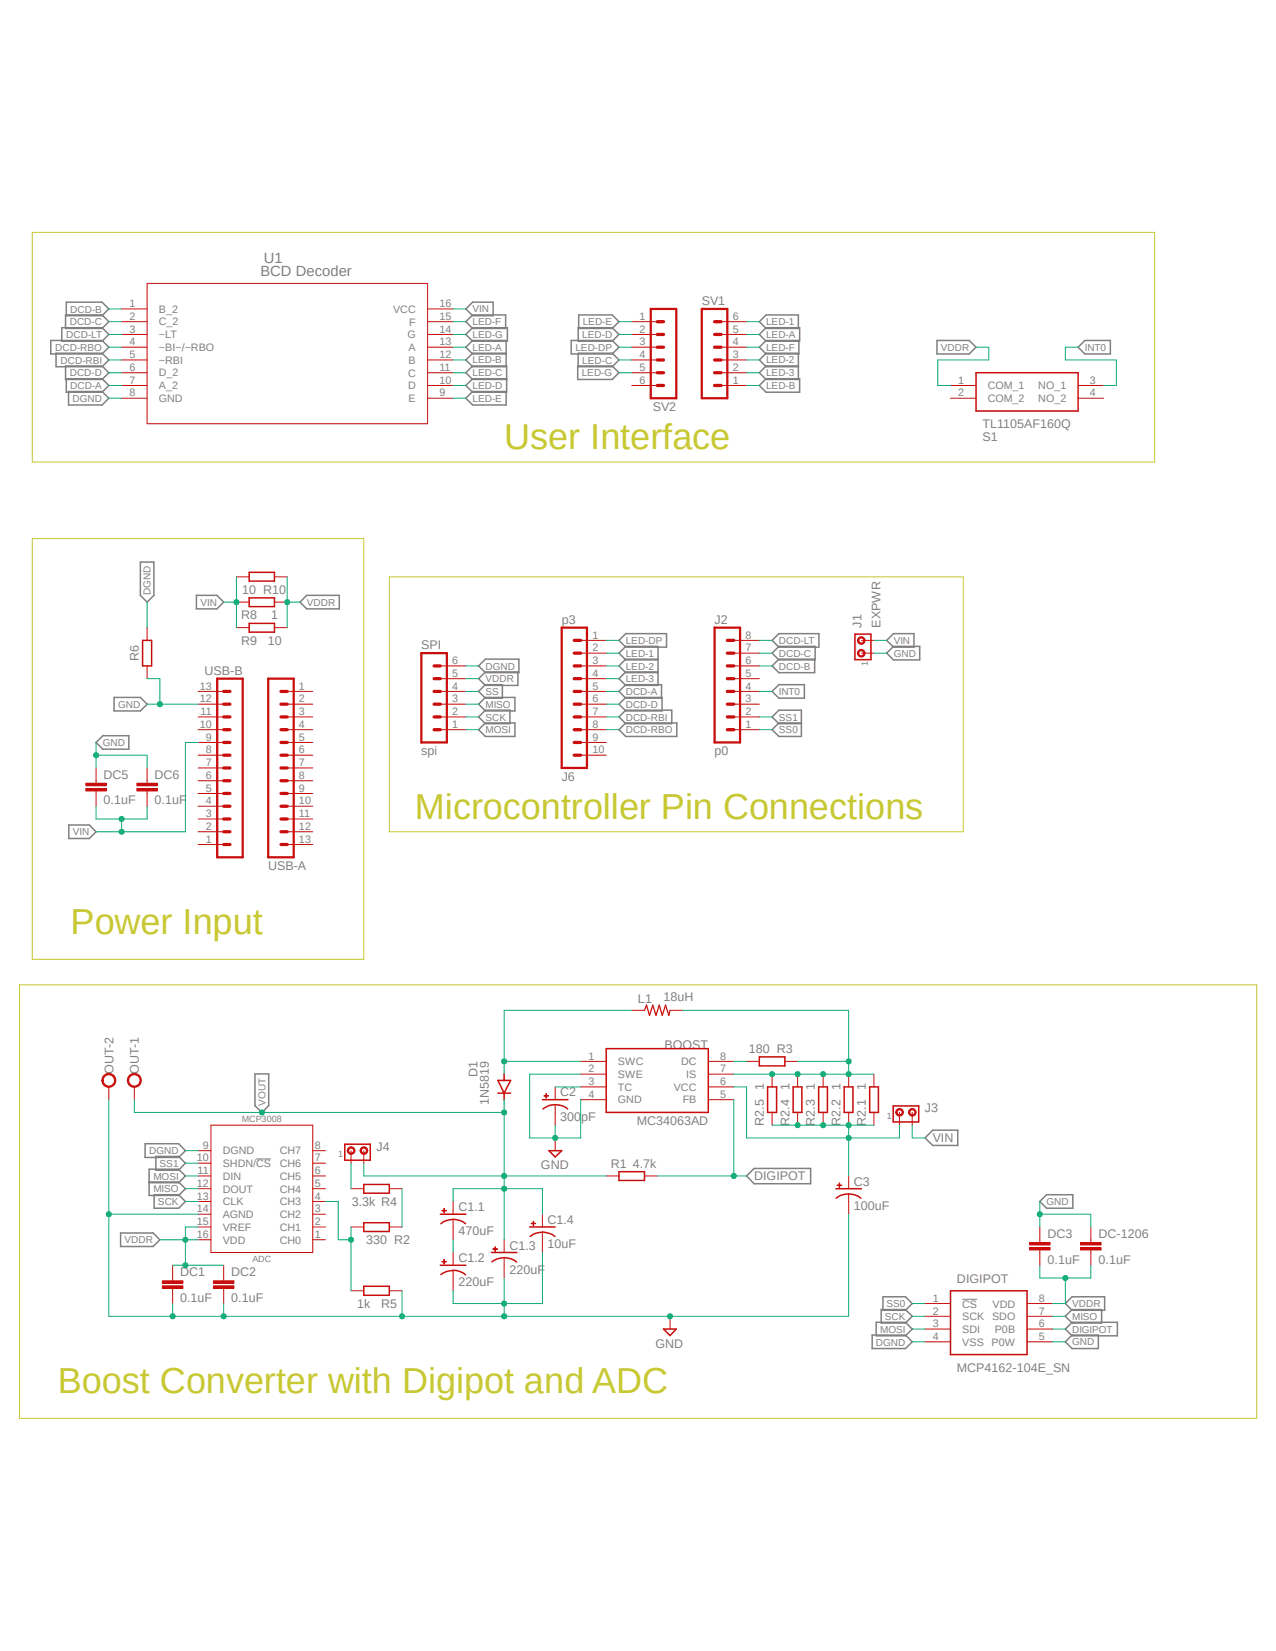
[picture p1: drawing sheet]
<svg xmlns="http://www.w3.org/2000/svg" width="216mm" height="279mm" viewBox="0 0 216 279" stroke-linecap="round" stroke-linejoin="round" font-family="sans-serif">
<path d="M3.2 39.2l209.5 201M212.7 39.2l-209.5 201" fill="none" stroke="#fff" stroke-width=".17"/>
<path d="M5.5 39.3h189.9v38.9h-189.9zM5.5 91.1h56.1v71.2h-56.1zM65.9 97.6h97.1v43.2h-97.1zM3.3 166.7h209.3v73.3h-209.3z" fill="none" stroke="#c8c832" stroke-width=".17"/>
<path d="M43.3 196.1h2.5M162.8 219.9h2.6" fill="none" stroke="#808080" stroke-width=".17"/>
<g fill="none" stroke="#808080" stroke-width=".25">
<path d="M8.6 57.6h8.7l1.1 1.2-1.1 1.1h-8.7zM9.5 59.8h7.8l1.1 1.1-1.1 1.2h-7.8zM10.5 55.5h6.8l1.1 1.1-1.1 1.1h-6.8zM11.1 53.3h6.2l1.1 1.1-1.1 1.2h-6.2zM11.2 51.1h6.1l1.1 1.2-1.1 1.1h-6.1zM80 51.1h3.4v2.3h-3.4l-1.2-1.1zM80 55.5h5.9v2.2h-5.9l-1.2-1.1zM80 53.3h5.6v2.3h-5.6l-1.2-1.2zM85.6 59.8h-5.6l-1.2 1.1 1.2 1.2h5.6v-4.5h-5.6l-1.2 1.2 1.2 1.1h5.6M96.6 57.6h7l1.1 1.2-1.1 1.1h-7zM97.8 59.8h5.8l1.1 1.1-1.1 1.2h-5.8zM97.8 55.5h5.8l1.1 1.1-1.1 1.1h-5.8z"/>
<path d="M97.9 53.3h5.7l1.1 1.1-1.1 1.2h-5.7zM128.5 56.6l1.1-1.1h5.7v2.2h-5.7zM128.5 54.4l1.1-1.1h5.5v2.3h-5.5zM128.5 58.8l1.1-1.2h5.6v2.3h-5.6zM158.5 57.6h5.5l1.1 1.2-1.1 1.1h-5.5zM183.6 57.6h4.3v2.3h-4.3l-1.2-1.1zM11.1 61.9h6.2l1.1 1.2-1.1 1.1h-6.2zM11.2 64.1h6.1l1.1 1.1-1.1 1.2h-6.1zM11.6 66.3h5.7l1.1 1.1-1.1 1.1h-5.7zM80 66.3h5.6v2.2h-5.6l-1.2-1.1zM85.7 64.1h-5.7l-1.2 1.1 1.2 1.2h5.7v-4.5h-5.7l-1.2 1.2 1.2 1.1h5.7M97.7 61.9h5.9l1.1 1.2-1.1 1.1h-5.9z"/>
<path d="M128.5 65.2l1.1-1.1h5.7v2.3h-5.7zM135.1 61.9h-5.5l-1.1 1.2 1.1 1.1h5.5v-4.4h-5.5l-1.1 1.1 1.1 1.2h5.5M23.7 95.1h2.3v5.7l-1.1 1.1-1.2-1.1zM19.3 118h4.4l1.2 1.2-1.2 1.1h-4.4zM33.2 100.8h3.5l1.1 1.1-1.1 1.1h-3.5zM50.8 101.9l1.1-1.1h5.5v2.2h-5.5zM81 119.2l1.1-1.2h5v2.3h-5zM81 117l1.1-1.1h2.9v2.3h-2.9zM81 114.9l1.1-1.2h5.5v2.3h-5.5zM82.1 111.5h5.7v2.3h-5.7l-1.1-1.1zM104.7 119.2l1.2-1.2h6.1v2.3h-6.1zM104.7 117l1.2-1.1h6v2.3h-6z"/>
<path d="M105.9 107.2h6.9v2.3h-6.9l-1.2-1.1zM111.3 111.7h-5.4l-1.2-1.2 1.2-1.1h5.4v6.6h-5.4l-1.2-1.1 1.2-1.2h5.4M111.3 111.5h-5.4l-1.2 1.2 1.2 1.1h5.4M130.6 117l1.2-1.1h4.3v2.3h-4.3zM131.8 109.4h6.1v2.3h-6.1l-1.2-1.2zM131.8 107.2h6.8v2.3h-6.8l-1.2-1.1zM131.8 111.5h6v2.3h-6l-1.2-1.1zM150 110.5l1.2-1.1h4.4v2.3h-4.4zM150 108.4l1.2-1.2h3.4v2.3h-3.4zM11.6 139.6h3.5l1.2 1.2-1.2 1.1h-3.5zM17.4 124.5h4.4v2.3h-4.4l-1.1-1.2zM81 123.5l1.1-1.2h5v2.3h-5z"/>
<path d="M81 121.3l1.1-1.1h4.2v2.3h-4.2zM104.7 123.5l1.2-1.2h8.6v2.3h-8.6zM105.9 120.2h7.8v2.3h-7.8l-1.2-1.2zM135.6 122.3h-3.8l-1.2 1.2 1.2 1.1h3.8v-4.4h-3.8l-1.2 1.1 1.2 1.2h3.8M24.6 193.5h5.6l1.2 1.2-1.2 1.2h-5.6zM26.4 195.7h3.8l1.2 1.1-1.2 1.2h-3.8zM43.1 181.7h2.4v5.4l-1.2 1.2-1.2-1.2zM126.3 199l1.3-1.3h9.6v2.6h-9.6zM157.8 191.3h4.3v2.5h-4.3l-1.3-1.2zM20.4 208.7h5.5l1.2 1.1-1.2 1.1h-5.5zM25.2 200h5l1.2 1.2-1.2 1.1h-5v-4.4h5l1.2 1.1-1.2 1.2h-5M26.1 202.2h4.1l1.2 1.1-1.2 1.2h-4.1z"/>
<path d="M149.4 219.5h3.8l1.1 1.1-1.1 1.1h-3.8zM175.9 203.3l1.2-1.1h4.4v2.3h-4.4zM181.4 219.5h5.5v2.2h-5.5l-1.1-1.1zM147.6 225.9h5.6l1.1 1.2-1.1 1.1h-5.6zM148.3 223.8h4.9l1.1 1.1-1.1 1.2h-4.9zM149.1 221.6h4.1l1.1 1.2-1.1 1.1h-4.1zM181.4 225.9h4.4v2.3h-4.4l-1.1-1.1zM181.4 221.6h5v2.3h-5l-1.1-1.1zM181.4 223.8h7.7v2.3h-7.7l-1.1-1.2z"/>
</g>
<path d="M71.3 110.5h4.3v15.1h-4.3zM95 106.2h4.3v23.8h-4.3z" fill="none" stroke="#c90d0c" stroke-width=".38"/>
<g fill="none" stroke="#c90d0c" stroke-width=".55">
<path d="M73.4 112.7h1.1M73.4 117h1.1M73.4 114.9h1.1M73.4 119.2h1.1M97.2 112.7h1.1M97.2 110.5h1.1M97.2 108.4h1.1M97.2 117h1.1M97.2 114.9h1.1M97.2 119.2h1.1M73.4 123.5h1.1M73.4 121.3h1.1"/>
<path d="M97.2 123.5h1.1M97.2 121.3h1.1M97.2 127.8h1.1M97.2 125.6h1.1"/>
</g>
<g fill="none" stroke="#c90d0c" stroke-width=".17">
<path d="M20.6 52.3h4.3M20.6 54.4h4.3M20.6 56.6h4.3M20.6 58.8h4.3M24.9 48h47.4v23.7h-47.4zM72.3 52.3h4.4M72.3 54.4h4.4M72.3 56.6h4.4M72.3 58.8h4.4M20.6 60.9h4.3M20.6 63.1h4.3M20.6 65.2h4.3"/>
<path d="M20.6 67.4h4.3M72.3 60.9h4.4M72.3 63.1h4.4M72.3 65.2h4.4M72.3 67.4h4.4M24.9 106.2v2.2M24.9 112.7v2.2M74.5 112.7h4.3M74.5 114.9h4.3M74.5 117h4.3M74.5 119.2h4.3M98.3 108.4h4.3"/>
<path d="M98.3 110.5h4.3M98.3 112.7h4.3M98.3 114.9h4.3M98.3 117h4.3M98.3 119.2h4.3M74.5 121.3h4.3M74.5 123.5h4.3M98.3 121.3h4.3M98.3 123.5h4.3M98.3 125.6h4.3M98.3 127.8h4.3M98.3 179.6h4.3"/>
<path d="M119.8 179.6h4.4M126.3 179.6h2.2M132.8 179.6h2.2M93.9 186.9v1.4M93.9 192.6v2.1M98.3 183.9h4.3M98.3 181.8h4.3M98.3 186.1h4.3M102.6 199h2.1M109.1 199h2.1M119.8 183.9h4.4M119.8 181.8h4.4"/>
<path d="M119.8 186.1h4.4M130.6 181.8v2.1M130.6 188.3v2.1M135 181.8v2.1M135 188.3v2.1M139.3 181.8v2.1M139.3 188.3v2.1M143.6 181.8v2.1M143.6 188.3v2.1M147.9 181.8v2.1M147.9 188.3v2.1M59.4 201.2h2.2"/>
<path d="M65.9 201.2h2.1M113.4 222.8v2.1M156.5 220.6h4.3M156.5 222.8h4.3M156.5 224.9h4.3M156.5 227.1h4.3M173.8 220.6h4.3M173.8 222.8h4.3M173.8 224.9h4.3M173.8 227.1h4.3"/>
</g>
<g fill="none" stroke="#c90d0c" stroke-width=".25">
<path d="M24.1 108.4h1.6v4.3h-1.6zM102.6 177.5h17.2v10.8h-17.2zM128.5 178.9h4.3v1.5h-4.3zM91.8 186.1h4.3M91.9 187.7a3.4 3.4 0 0 1 4.2 0M92.9 194.7h2.1l-1.1 1.1zM104.7 198.3h4.4v1.5h-4.4zM129.9 183.9h1.5v4.4h-1.5zM134.2 183.9h1.5v4.4h-1.5zM138.5 183.9h1.5v4.4h-1.5zM142.8 183.9h1.5v4.4h-1.5zM147.2 183.9h1.4v4.4h-1.4z"/>
<path d="M61.6 200.4h4.3v1.5h-4.3zM160.8 218.4h13v10.8h-13zM112.3 224.9h2.1l-1 1.1z"/>
</g>
<path d="M92 185.4l.8 .1z" fill-rule="evenodd" fill="#c90d0c"/>
<path d="M92 185.4l.8 .1z" fill="none" stroke="#c90d0c" stroke-width=".17"/>
<path d="M92.4 185.1l.1 .7z" fill-rule="evenodd" fill="#c90d0c"/>
<path d="M92.4 185.1l.1 .7zM93.9 183.9v2.2M93.9 188.3v2.1M143.6 202.1v1.2" fill="none" stroke="#c90d0c" stroke-width=".17"/>
<path d="M141.4 201.2h4.4M141.5 202.8a3.4 3.4 0 0 1 4.2 0" fill="none" stroke="#c90d0c" stroke-width=".25"/>
<path d="M141.6 200.5l.8 .1z" fill-rule="evenodd" fill="#c90d0c"/>
<path d="M141.6 200.5l.8 .1z" fill="none" stroke="#c90d0c" stroke-width=".17"/>
<path d="M142 200.2l.1 .8z" fill-rule="evenodd" fill="#c90d0c"/>
<path d="M143.6 199v2.2M76.7 206.4v1.2M142 200.2l.1 .8zM143.6 203.3v2.2" fill="none" stroke="#c90d0c" stroke-width=".17"/>
<path d="M74.5 205.5h4.3M76.7 206.3a3.5 3.5 0 0 1 2.1 .8M76.7 206.4a3.1 3.1 0 0 0-2.1 .7" fill="none" stroke="#c90d0c" stroke-width=".25"/>
<path d="M74.8 204.9h.7z" fill-rule="evenodd" fill="#c90d0c"/>
<path d="M74.8 204.9h.7z" fill="none" stroke="#c90d0c" stroke-width=".17"/>
<path d="M75.1 204.5l.1 .8z" fill-rule="evenodd" fill="#c90d0c"/>
<path d="M75.1 204.5l.1 .8zM76.7 203.3v2.2M76.7 207.6v2.2M76.7 215v1.3" fill="none" stroke="#c90d0c" stroke-width=".17"/>
<path d="M74.5 214.1h4.3M76.7 215a3.5 3.5 0 0 1 2.1 .7M76.7 215a3.4 3.4 0 0 0-2.1 .7" fill="none" stroke="#c90d0c" stroke-width=".25"/>
<path d="M74.8 213.5l.7 .1z" fill-rule="evenodd" fill="#c90d0c"/>
<path d="M74.8 213.5l.7 .1z" fill="none" stroke="#c90d0c" stroke-width=".17"/>
<path d="M75.1 213.1l.1 .8z" fill-rule="evenodd" fill="#c90d0c"/>
<path d="M75.1 213.1l.1 .8zM76.7 212v2.1M76.7 216.3v2.1M85.3 212.9v1.2" fill="none" stroke="#c90d0c" stroke-width=".17"/>
<path d="M83.1 212h4.4M85.3 212.8a3.5 3.5 0 0 1 2.1 .8M85.3 212.9a3.4 3.4 0 0 0-2.1 .6" fill="none" stroke="#c90d0c" stroke-width=".25"/>
<path d="M83.4 211.3l.8 .1z" fill-rule="evenodd" fill="#c90d0c"/>
<path d="M83.4 211.3l.8 .1z" fill="none" stroke="#c90d0c" stroke-width=".17"/>
<path d="M83.7 211l.1 .8z" fill-rule="evenodd" fill="#c90d0c"/>
<path d="M83.7 211l.1 .8zM85.3 209.8v2.2M85.3 214.1v2.2M91.8 208.5v1.3" fill="none" stroke="#c90d0c" stroke-width=".17"/>
<path d="M89.6 207.6h4.3M91.8 208.5a3.7 3.7 0 0 1 2.1 .8M91.8 208.5a3.1 3.1 0 0 0-2.1 .8" fill="none" stroke="#c90d0c" stroke-width=".25"/>
<path d="M89.9 207l.7 .1z" fill-rule="evenodd" fill="#c90d0c"/>
<path d="M89.9 207l.7 .1z" fill="none" stroke="#c90d0c" stroke-width=".17"/>
<path d="M90.2 206.7l.1 .7z" fill-rule="evenodd" fill="#c90d0c"/>
<g fill="none" stroke="#c90d0c" stroke-width=".17">
<path d="M106.9 58.8h4.3M106.9 56.6h4.3M106.9 54.4h4.3M122 58.8h4.3M122 56.6h4.3M122 54.4h4.3M106.9 65.2h4.3M106.9 63.1h4.3M106.9 60.9h4.3M122 65.2h4.3M122 63.1h4.3M122 60.9h4.3"/>
<path d="M33.5 119.2h4.3M33.5 117h4.3M40 101.9h2.2M46.4 101.9h2.2M48.6 119.2h4.3M48.6 117h4.3M124.2 119.2h4.3M124.2 117h4.3M124.2 114.9h4.3M124.2 112.7h4.3M124.2 110.5h4.3M124.2 108.4h4.3"/>
<path d="M14.5 133.4h3.5v.5h-3.5zM14.5 132.5h3.5v.5h-3.5zM16.3 130v2.5M16.3 133.9v2.5M23.2 133.4h3.4v.5h-3.4zM23.2 132.5h3.4v.5h-3.4zM24.9 130v2.5M24.9 133.9v2.5M33.5 123.5h4.3M33.5 121.3h4.3M33.5 125.6h4.3M33.5 127.8h4.3"/>
<path d="M33.5 130h4.3M33.5 132.1h4.3M33.5 134.3h4.3M33.5 136.4h4.3M33.5 138.6h4.3M48.6 123.5h4.3M48.6 121.3h4.3M48.6 125.6h4.3M48.6 127.8h4.3M48.6 130h4.3M48.6 132.1h4.3M48.6 134.3h4.3"/>
<path d="M48.6 136.4h4.3M48.6 138.6h4.3M124.2 123.5h4.3M124.2 121.3h4.3M33.5 140.8h4.3M33.5 142.9h4.3M48.6 140.8h4.3M48.6 142.9h4.3M106.9 171h2.2M113.4 171h2.1M33.5 199h2.2M33.5 196.8h2.2"/>
<path d="M33.5 194.7h2.2M35.7 190.4h17.2v21.6h-17.2zM52.9 199h2.2M52.9 196.8h2.2M52.9 194.7h2.2M27.5 217.6h3.4v.4h-3.4zM27.5 216.7h3.4v.5h-3.4zM29.2 214.1v2.6M29.2 218v2.6M33.5 209.8h2.2M33.5 207.6h2.2M33.5 205.5h2.2"/>
<path d="M33.5 203.3h2.2M33.5 201.2h2.2M36.1 217.6h3.5v.4h-3.5zM36.1 216.7h3.5v.5h-3.5zM37.8 214.1v2.6M37.8 218v2.6M52.9 209.8h2.2M52.9 207.6h2.2M52.9 205.5h2.2M52.9 203.3h2.2M52.9 201.2h2.2M59.4 207.6h2.2"/>
<path d="M59.4 218.4h2.2M65.9 207.6h2.1M65.9 218.4h2.1M90.2 206.7l.1 .7zM91.8 205.5v2.1M91.8 209.8v2.2M174.2 211.1h3.5v.4h-3.5zM174.2 210.3h3.5v.4h-3.5zM175.9 207.6v2.7M175.9 211.5v2.6M182.8 211.1h3.5v.4h-3.5zM182.8 210.3h3.5v.4h-3.5z"/>
<path d="M184.6 207.6v2.7M184.6 211.5v2.6"/>
</g>
<path d="M42.2 101.2h4.2v1.5h-4.2zM151.1 187.2h4.3v2.7h-4.3zM61.6 217.7h4.3v1.5h-4.3zM61.6 206.9h4.3v1.5h-4.3z" fill="none" stroke="#c90d0c" stroke-width=".25"/>
<path d="M109.1 171l.3-.9 .5 1.7 .5-1.7 .6 1.7 .5-1.7 .6 1.7 .5-1.7 .6 1.7 .2-.8" fill="none" stroke="#c90d0c" stroke-width=".21"/>
<path d="M110.1 52.3h4.3v15.1h-4.3zM118.7 52.3h4.4v15.1h-4.4zM36.7 114.9h4.4v30.2h-4.4zM45.4 114.9h4.3v30.2h-4.3zM120.9 106.2h4.3v19.4h-4.3z" fill="none" stroke="#c90d0c" stroke-width=".38"/>
<g fill="none" stroke="#c90d0c" stroke-width=".55">
<path d="M111.2 56.6h1.1M111.2 58.8h1.1M111.2 54.4h1.1M120.9 56.6h1.1M120.9 58.8h1.1M120.9 54.4h1.1M111.2 60.9h1.1M111.2 63.1h1.1M111.2 65.2h1.1M120.9 60.9h1.1M120.9 63.1h1.1M120.9 65.2h1.1"/>
<path d="M37.8 119.2h1.1M37.8 117h1.1M47.5 119.2h1.1M47.5 117h1.1M123.1 119.2h1.1M123.1 114.9h1.1M123.1 117h1.1M123.1 108.4h1.1M123.1 110.5h1.1M123.1 112.7h1.1M37.8 121.3h1.1M37.8 123.5h1.1"/>
<path d="M37.8 125.6h1.1M37.8 132.1h1.1M37.8 130h1.1M37.8 127.8h1.1M37.8 136.4h1.1M37.8 134.3h1.1M37.8 138.6h1.1M47.5 121.3h1.1M47.5 123.5h1.1M47.5 125.6h1.1M47.5 132.1h1.1M47.5 130h1.1"/>
<path d="M47.5 127.8h1.1M47.5 136.4h1.1M47.5 134.3h1.1M47.5 138.6h1.1M123.1 121.3h1.1M123.1 123.5h1.1M37.8 142.9h1.1M37.8 140.8h1.1M47.5 142.9h1.1M47.5 140.8h1.1"/>
</g>
<path d="M14.5 133.6h3.5M14.5 132.8h3.5M23.2 133.6h3.4M23.2 132.8h3.4M27.5 217.8h3.4M27.5 217h3.4M36.1 217.8h3.5M36.1 217h3.5M174.2 211.3h3.5M174.2 210.5h3.5M182.8 211.3h3.5M182.8 210.5h3.5" fill="none" stroke="#c90d0c" stroke-width=".42"/>
<path d="M151.9 187.7a.65 .65 0 0 1 .9 .3 .65 .65 0 0 1-.5 .9 .65 .65 0 0 1-.7-.6h.2v-.3l.4-.2 .4 .2 .1 .3a.44 .44 0 0 1-.4 .3 .44 .44 0 0 1-.5-.1v-.2h-.2v-.4z" fill-rule="evenodd" fill="#c90d0c"/>
<path d="M151.9 187.7a.65 .65 0 0 1 .9 .3 .65 .65 0 0 1-.5 .9 .65 .65 0 0 1-.7-.6h.2v-.3l.4-.2 .4 .2 .1 .3a.44 .44 0 0 1-.4 .3 .44 .44 0 0 1-.5-.1v-.2h-.2v-.4z" fill="none" stroke="#c90d0c" stroke-width=".17"/>
<path d="M154.1 187.7a.65 .65 0 0 1 .9 .3 .65 .65 0 0 1-.5 .9 .65 .65 0 0 1-.8-.6h.2l.1-.3 .3-.2 .4 .2 .1 .3a.44 .44 0 0 1-.3 .3 .44 .44 0 0 1-.5-.1l-.1-.2h-.2l.1-.4z" fill-rule="evenodd" fill="#c90d0c"/>
<path d="M152.2 188.3v2.1M154.1 187.7a.65 .65 0 0 1 .9 .3 .65 .65 0 0 1-.5 .9 .65 .65 0 0 1-.8-.6h.2l.1-.3 .3-.2 .4 .2 .1 .3a.44 .44 0 0 1-.3 .3 .44 .44 0 0 1-.5-.1l-.1-.2h-.2l.1-.4zM154.3 188.3v2.1" fill="none" stroke="#c90d0c" stroke-width=".17"/>
<path d="M58.3 193.6h4.4v2.7h-4.4z" fill="none" stroke="#c90d0c" stroke-width=".25"/>
<path d="M59.1 194.1a.65 .65 0 0 1 .9 .4 .65 .65 0 0 1-.5 .9 .65 .65 0 0 1-.7-.7h.2l.1-.2a.41 .41 0 0 1 .7 0 .44 .44 0 0 1-.4 .7l-.3-.3-.1-.2h-.2v-.3z" fill-rule="evenodd" fill="#c90d0c"/>
<path d="M59.1 194.1a.65 .65 0 0 1 .9 .4 .65 .65 0 0 1-.5 .9 .65 .65 0 0 1-.7-.7h.2l.1-.2a.41 .41 0 0 1 .7 0 .44 .44 0 0 1-.4 .7l-.3-.3-.1-.2h-.2v-.3z" fill="none" stroke="#c90d0c" stroke-width=".17"/>
<path d="M61.3 194.1a.65 .65 0 0 1 .9 .4 .65 .65 0 0 1-.5 .9 .65 .65 0 0 1-.8-.7h.2l.1-.2a.41 .41 0 0 1 .7 0 .44 .44 0 0 1-.3 .7l-.4-.3-.1-.2h-.2l.1-.3z" fill-rule="evenodd" fill="#c90d0c"/>
<path d="M40 97.6h2.2M46.4 97.6h2.2M40 106.2h2.2M46.4 106.2h2.2M59.4 194.7v2.1M61.3 194.1a.65 .65 0 0 1 .9 .4 .65 .65 0 0 1-.5 .9 .65 .65 0 0 1-.8-.7h.2l.1-.2a.41 .41 0 0 1 .7 0 .44 .44 0 0 1-.3 .7l-.4-.3-.1-.2h-.2l.1-.3zM61.6 194.7v2.1" fill="none" stroke="#c90d0c" stroke-width=".17"/>
<path d="M42.2 96.9h4.2v1.4h-4.2zM42.2 105.5h4.2v1.5h-4.2zM84.2 182.8h2.2l-1.1 2.2zM84.2 185h2.2M85.3 181.8v1M85.3 185v1.1" fill="none" stroke="#c90d0c" stroke-width=".25"/>
<path d="M21.9 182a1.19 1.19 0 0 1 1.9 .2 1.19 1.19 0 0 1-.7 1.8 1.19 1.19 0 0 1-1.6-1.2h.3a.97 .97 0 0 1 1.3-.9 .97 .97 0 0 1 .3 1.6 .97 .97 0 0 1-1.6-.3v-.4h-.3l.1-.4z" fill-rule="evenodd" fill="#c90d0c"/>
<path d="M21.9 182a1.19 1.19 0 0 1 1.9 .2 1.19 1.19 0 0 1-.7 1.8 1.19 1.19 0 0 1-1.6-1.2h.3a.97 .97 0 0 1 1.3-.9 .97 .97 0 0 1 .3 1.6 .97 .97 0 0 1-1.6-.3v-.4h-.3l.1-.4zM22.7 183.9v2.2" fill="none" stroke="#c90d0c" stroke-width=".17"/>
<path d="M17.6 182a1.19 1.19 0 0 1 1.8 .2 1.19 1.19 0 0 1-.7 1.8 1.19 1.19 0 0 1-1.5-1.2h.2a.97 .97 0 0 1 1.4-.9 .97 .97 0 0 1 .3 1.6 .97 .97 0 0 1-1.6-.3l-.1-.4h-.2l.1-.4z" fill-rule="evenodd" fill="#c90d0c"/>
<path d="M17.6 182a1.19 1.19 0 0 1 1.8 .2 1.19 1.19 0 0 1-.7 1.8 1.19 1.19 0 0 1-1.5-1.2h.2a.97 .97 0 0 1 1.4-.9 .97 .97 0 0 1 .3 1.6 .97 .97 0 0 1-1.6-.3l-.1-.4h-.2l.1-.4zM18.4 183.9v2.2" fill="none" stroke="#c90d0c" stroke-width=".17"/>
<path d="M144.7 107.3h2.7v4.3h-2.7z" fill="none" stroke="#c90d0c" stroke-width=".25"/>
<path d="M145.2 110.2a.66 .66 0 0 1 1-.1 .66 .66 0 0 1-.3 1.1 .66 .66 0 0 1-.8-.7h.2a.44 .44 0 0 1 .3-.4 .44 .44 0 0 1 .5 .2 .44 .44 0 0 1-.1 .5 .44 .44 0 0 1-.5 .1l-.2-.4h-.2z" fill-rule="evenodd" fill="#c90d0c"/>
<path d="M145.2 110.2a.66 .66 0 0 1 1-.1 .66 .66 0 0 1-.3 1.1 .66 .66 0 0 1-.8-.7h.2a.44 .44 0 0 1 .3-.4 .44 .44 0 0 1 .5 .2 .44 .44 0 0 1-.1 .5 .44 .44 0 0 1-.5 .1l-.2-.4h-.2z" fill="none" stroke="#c90d0c" stroke-width=".17"/>
<path d="M145.2 108.1a.66 .66 0 0 1 1-.1 .66 .66 0 0 1-.3 1 .66 .66 0 0 1-.8-.6h.2a.44 .44 0 0 1 .3-.4 .44 .44 0 0 1 .5 .2 .44 .44 0 0 1-.1 .5 .44 .44 0 0 1-.5 .1l-.2-.4h-.2z" fill-rule="evenodd" fill="#c90d0c"/>
<path d="M160.8 65.2h4.3M160.8 67.4h4.3M182.4 65.2h4.3M182.4 67.4h4.3M145.2 108.1a.66 .66 0 0 1 1-.1 .66 .66 0 0 1-.3 1 .66 .66 0 0 1-.8-.6h.2a.44 .44 0 0 1 .3-.4 .44 .44 0 0 1 .5 .2 .44 .44 0 0 1-.1 .5 .44 .44 0 0 1-.5 .1l-.2-.4h-.2zM145.8 110.5h2.1M145.8 108.4h2.1" fill="none" stroke="#c90d0c" stroke-width=".17"/>
<path d="M165.1 63.1h17.3v6.5h-17.3z" fill="none" stroke="#c90d0c" stroke-width=".25"/>
<path d="M115.5 171h28.1v10.8M135 179.6h8.6M124.2 181.8h23.7" fill="none" stroke="#0dab76" stroke-width=".17"/>
<circle cx="143.6" cy="181.8" r=".43" fill="#0dab76"/>
<circle cx="143.6" cy="181.8" r=".43" fill="none" stroke="#0dab76" stroke-width=".17"/>
<circle cx="139.3" cy="181.8" r=".43" fill="#0dab76"/>
<circle cx="139.3" cy="181.8" r=".43" fill="none" stroke="#0dab76" stroke-width=".17"/>
<circle cx="135" cy="181.8" r=".43" fill="#0dab76"/>
<circle cx="135" cy="181.8" r=".43" fill="none" stroke="#0dab76" stroke-width=".17"/>
<circle cx="130.6" cy="181.8" r=".43" fill="#0dab76"/>
<circle cx="130.6" cy="181.8" r=".43" fill="none" stroke="#0dab76" stroke-width=".17"/>
<circle cx="143.6" cy="179.6" r=".43" fill="#0dab76"/>
<g fill="none" stroke="#0dab76" stroke-width=".17">
<path d="M85.3 179.6h13M106.9 171h-21.6v10.8"/>
<circle cx="143.6" cy="179.6" r=".43"/>
</g>
<circle cx="85.3" cy="179.6" r=".43" fill="#0dab76"/>
<g fill="none" stroke="#0dab76" stroke-width=".17">
<path d="M22.7 188.3h62.6M44.3 188.3h.1M61.6 196.8v2.2h41M85.3 186.1v23.7M76.7 203.3v-2.1h15.1v4.3"/>
<circle cx="85.3" cy="179.6" r=".43"/>
</g>
<circle cx="85.3" cy="188.3" r=".43" fill="#0dab76"/>
<circle cx="85.3" cy="188.3" r=".43" fill="none" stroke="#0dab76" stroke-width=".17"/>
<circle cx="85.3" cy="199" r=".43" fill="#0dab76"/>
<circle cx="85.3" cy="199" r=".43" fill="none" stroke="#0dab76" stroke-width=".17"/>
<circle cx="44.3" cy="188.3" r=".43" fill="#0dab76"/>
<circle cx="44.3" cy="188.3" r=".43" fill="none" stroke="#0dab76" stroke-width=".17"/>
<circle cx="85.3" cy="201.2" r=".43" fill="#0dab76"/>
<g fill="none" stroke="#0dab76" stroke-width=".17">
<path d="M22.7 186.1v2.2M93.9 190.4v2.2M98.3 181.8h-8.7v10.8h8.7v-6.5"/>
<circle cx="85.3" cy="201.2" r=".43"/>
</g>
<circle cx="93.9" cy="192.6" r=".43" fill="#0dab76"/>
<g fill="none" stroke="#0dab76" stroke-width=".17">
<path d="M18.4 205.5v17.3h125.2v-17.3M68 218.4v4.4M85.3 216.3v6.5M91.8 212v8.6h-15.1v-2.2"/>
<circle cx="93.9" cy="192.6" r=".43"/>
</g>
<circle cx="113.4" cy="222.8" r=".43" fill="#0dab76"/>
<circle cx="113.4" cy="222.8" r=".43" fill="none" stroke="#0dab76" stroke-width=".17"/>
<circle cx="85.3" cy="222.8" r=".43" fill="#0dab76"/>
<circle cx="85.3" cy="222.8" r=".43" fill="none" stroke="#0dab76" stroke-width=".17"/>
<circle cx="68" cy="222.8" r=".43" fill="#0dab76"/>
<circle cx="68" cy="222.8" r=".43" fill="none" stroke="#0dab76" stroke-width=".17"/>
<circle cx="85.3" cy="220.6" r=".43" fill="#0dab76"/>
<g fill="none" stroke="#0dab76" stroke-width=".17">
<path d="M18.4 186.1v19.4h15.1"/>
<circle cx="85.3" cy="220.6" r=".43"/>
</g>
<circle cx="18.4" cy="205.5" r=".43" fill="#0dab76"/>
<g fill="none" stroke="#0dab76" stroke-width=".17">
<path d="M29.2 220.6v2.2"/>
<circle cx="18.4" cy="205.5" r=".43"/>
</g>
<circle cx="29.2" cy="222.8" r=".43" fill="#0dab76"/>
<g fill="none" stroke="#0dab76" stroke-width=".17">
<path d="M37.8 220.6v2.2"/>
<circle cx="29.2" cy="222.8" r=".43"/>
</g>
<circle cx="37.8" cy="222.8" r=".43" fill="#0dab76"/>
<g fill="none" stroke="#0dab76" stroke-width=".17">
<path d="M175.9 203.3v4.3M178.1 227.1h2.2"/>
<circle cx="37.8" cy="222.8" r=".43"/>
</g>
<circle cx="175.9" cy="205.5" r=".43" fill="#0dab76"/>
<g fill="none" stroke="#0dab76" stroke-width=".17">
<path d="M16.3 125.6v4.4M175.9 205.5h8.7v2.1"/>
<circle cx="175.9" cy="205.5" r=".43"/>
</g>
<circle cx="16.3" cy="127.8" r=".43" fill="#0dab76"/>
<g fill="none" stroke="#0dab76" stroke-width=".17">
<path d="M24.9 119.2h8.6M24.9 114.9h2.2v4.3M16.3 127.8h8.6v2.2"/>
<circle cx="16.3" cy="127.8" r=".43"/>
</g>
<circle cx="27" cy="119.2" r=".43" fill="#0dab76"/>
<g fill="none" stroke="#0dab76" stroke-width=".17">
<path d="M76.7 52.3h2.1M147.9 110.5h2.1M16.3 136.4v2.2h8.6v-2.2M20.6 138.6v2.2M16.3 140.8h15.1M93.9 183.9h4.4"/>
<circle cx="27" cy="119.2" r=".43"/>
</g>
<circle cx="20.6" cy="138.6" r=".43" fill="#0dab76"/>
<circle cx="20.6" cy="138.6" r=".43" fill="none" stroke="#0dab76" stroke-width=".17"/>
<circle cx="20.6" cy="140.8" r=".43" fill="#0dab76"/>
<g fill="none" stroke="#0dab76" stroke-width=".17">
<path d="M40 97.6v4.3h-2.2M33.5 125.6h-2.1v15.2"/>
<circle cx="20.6" cy="140.8" r=".43"/>
</g>
<circle cx="40" cy="101.9" r=".43" fill="#0dab76"/>
<g fill="none" stroke="#0dab76" stroke-width=".17">
<path d="M76.7 54.4h2.1M104.7 56.6h2.2M126.3 58.8h2.2M126.3 54.4h2.2M165.1 58.8h2.2v2.1h-8.6v4.3h2.1M76.7 65.2h2.1M76.7 60.9h2.1M126.3 65.2h2.2M126.3 60.9h2.2M40 101.9v4.3M78.8 119.2h2.2M78.8 117h2.2"/>
<path d="M102.6 112.7h2.1M102.6 110.5h2.1M147.9 108.4h2.1M78.8 121.3h2.2M78.8 123.5h2.2M31.4 199h2.1M154.3 190.4v2.2h2.2M31.4 201.2h2.1M31.4 203.3h2.1M175.9 214.1v2.2h8.7v-2.2M180.3 216.3v4.3h-2.2M154.3 222.8h2.2"/>
<path d="M154.3 224.9h2.2M178.1 222.8h2.2"/>
<circle cx="40" cy="101.9" r=".43"/>
</g>
<circle cx="180.2" cy="216.3" r=".43" fill="#0dab76"/>
<g fill="none" stroke="#0dab76" stroke-width=".17">
<path d="M48.6 97.6v4.3h2.2"/>
<circle cx="180.2" cy="216.3" r=".43"/>
</g>
<circle cx="48.6" cy="101.9" r=".43" fill="#0dab76"/>
<g fill="none" stroke="#0dab76" stroke-width=".17">
<path d="M48.6 101.9v4.3M27.1 209.8h6.4M33.5 207.6h-2.1v2.2"/>
<circle cx="48.6" cy="101.9" r=".43"/>
</g>
<circle cx="31.4" cy="209.8" r=".43" fill="#0dab76"/>
<g fill="none" stroke="#0dab76" stroke-width=".17">
<path d="M29.2 214.1h8.6M31.4 209.8v4.3"/>
<circle cx="31.4" cy="209.8" r=".43"/>
</g>
<circle cx="31.4" cy="214.1" r=".43" fill="#0dab76"/>
<g fill="none" stroke="#0dab76" stroke-width=".17">
<path d="M78.8 114.9h2.2M111.2 199h15.1M124.2 186.1v12.9"/>
<circle cx="31.4" cy="214.1" r=".43"/>
</g>
<circle cx="124.2" cy="199" r=".43" fill="#0dab76"/>
<g fill="none" stroke="#0dab76" stroke-width=".17">
<path d="M18.4 58.8h2.2M18.4 52.3h2.2M18.4 54.4h2.2M18.4 56.6h2.2M76.7 58.8h2.1M76.7 56.6h2.1M104.7 58.8h2.2M104.7 54.4h2.2M126.3 56.6h2.2M182.4 58.8h-2.1v2.1h8.6v4.3h-2.2M18.4 60.9h2.2M18.4 65.2h2.2"/>
<path d="M18.4 67.4h2.2M18.4 63.1h2.2M76.7 67.4h2.1M76.7 63.1h2.1M104.7 60.9h2.2M104.7 63.1h2.2M126.3 63.1h2.2M24.9 101.9v4.3M78.8 112.7h2.2M102.6 117h2.1M102.6 108.4h2.1M102.6 119.2h2.1"/>
<path d="M102.6 114.9h2.1M128.5 117h2.1M128.5 112.7h2.1M128.5 110.5h2.1M128.5 108.4h2.1M102.6 121.3h2.1M102.6 123.5h2.1M128.5 121.3h2.1M128.5 123.5h2.1M124.2 179.6h2.1M31.4 196.8h2.1M31.4 194.7h2.1"/>
<path d="M59.4 196.8v4.4M55.1 203.3h2.1v6.5h2.2M59.4 207.6v10.8M68 201.2v6.4M76.7 209.8v2.2M154.3 220.6h2.2M154.3 227.1h2.2M178.1 224.9h2.2"/>
<circle cx="124.2" cy="199" r=".43"/>
</g>
<circle cx="59.4" cy="209.8" r=".43" fill="#0dab76"/>
<g fill="none" stroke="#0dab76" stroke-width=".17">
<path d="M124.2 183.9h2.1v8.7h17.3M130.6 190.4h17.3M143.6 190.4v8.6"/>
<circle cx="59.4" cy="209.8" r=".43"/>
</g>
<circle cx="143.6" cy="192.6" r=".43" fill="#0dab76"/>
<circle cx="143.6" cy="192.6" r=".43" fill="none" stroke="#0dab76" stroke-width=".17"/>
<circle cx="143.6" cy="190.4" r=".43" fill="#0dab76"/>
<circle cx="143.6" cy="190.4" r=".43" fill="none" stroke="#0dab76" stroke-width=".17"/>
<circle cx="135" cy="190.4" r=".43" fill="#0dab76"/>
<circle cx="135" cy="190.4" r=".43" fill="none" stroke="#0dab76" stroke-width=".17"/>
<circle cx="139.3" cy="190.4" r=".43" fill="#0dab76"/>
<g fill="none" stroke="#0dab76" stroke-width=".17">
<path d="M152.2 190.4v2.2h-8.6"/>
<circle cx="139.3" cy="190.4" r=".43"/>
</g>
<g font-size="6.1" fill="#c8c832">
<text x="85.3" y="76">User Interface</text>
<text x="70.2" y="138.6">Microcontroller Pin Connections</text>
<text x="11.9" y="158">Power Input</text>
<text x="9.8" y="235.7">Boost Converter with Digipot and ADC</text>
</g>
<g font-size="2.5" fill="#808080">
<text x="44.1" y="46.7">BCD Decoder</text>
<text x="44.6" y="44.5">U1</text>
</g>
<g font-size="2.1" fill="#808080">
<text x="118.7" y="51.6">SV1</text>
<text x="110.4" y="69.6">SV2</text>
<text x="166.2" y="72.5">TL1105AF160Q</text>
<text x="166.2" y="74.6">S1</text>
<text x="41" y="100.5">10 R10</text>
<text x="40.8" y="104.8">R8</text>
<text x="45.9" y="104.8">1</text>
<text x="95" y="105.6">p3</text>
<text x="120.9" y="105.6">J2</text>
<text x="145.8" y="106.2" transform="rotate(-90 145.8 106.2)">J1</text>
<text x="149" y="106.2" transform="rotate(-90 149 106.2)">EXPWR</text>
<text x="23.5" y="111.9" transform="rotate(-90 23.5 111.9)">R6</text>
<text x="40.8" y="109.1">R9</text>
<text x="45.3" y="109.1">10</text>
<text x="71.3" y="109.9">SPI</text>
<text x="34.6" y="114.2">USB-B</text>
<text x="17.5" y="131.8">DC5</text>
<text x="26.2" y="131.8">DC6</text>
<text x="71.3" y="127.8">spi</text>
<text x="120.9" y="127.8">p0</text>
<text x="17.5" y="136.1">0.1uF</text>
<text x="26.2" y="136.1">0.1uF</text>
<text x="95" y="132.1">J6</text>
<text x="45.4" y="147.2">USB-A</text>
<text x="107.9" y="169.7">L1</text>
<text x="112.3" y="169.5">18uH</text>
<text x="112.4" y="177.5">BOOST</text>
<text x="126.7" y="178.2">180 R3</text>
<text x="19.2" y="181.8" transform="rotate(-90 19.2 181.8)">OUT-2</text>
<text x="23.5" y="181.8" transform="rotate(-90 23.5 181.8)">OUT-1</text>
<text x="80.8" y="182.3" transform="rotate(-90 80.8 182.3)">D1</text>
<text x="94.8" y="185.5">C2</text>
<text x="129.2" y="184.5" transform="rotate(-90 129.2 184.5)">1</text>
<text x="133.6" y="184.5" transform="rotate(-90 133.6 184.5)">1</text>
<text x="137.9" y="184.5" transform="rotate(-90 137.9 184.5)">1</text>
<text x="142.2" y="184.5" transform="rotate(-90 142.2 184.5)">1</text>
<text x="146.5" y="184.5" transform="rotate(-90 146.5 184.5)">1</text>
<text x="82.7" y="187.1" transform="rotate(-90 82.7 187.1)">1N5819</text>
<text x="94.8" y="189.7">300pF</text>
<text x="107.7" y="190.4">MC34063AD</text>
<text x="129.2" y="190.5" transform="rotate(-90 129.2 190.5)">R2.5</text>
<text x="133.6" y="190.5" transform="rotate(-90 133.6 190.5)">R2.4</text>
<text x="137.9" y="190.5" transform="rotate(-90 137.9 190.5)">R2.3</text>
<text x="142.2" y="190.5" transform="rotate(-90 142.2 190.5)">R2.2</text>
<text x="146.5" y="190.5" transform="rotate(-90 146.5 190.5)">R2.1</text>
<text x="156.5" y="188.3">J3</text>
<text x="63.7" y="194.7">J4</text>
<text x="91.5" y="197.8">GND</text>
<text x="103.4" y="197.7">R1</text>
<text x="107.1" y="197.7">4.7k</text>
<text x="157.8" y="193.3">VIN</text>
<text x="127.6" y="199.8">DIGIPOT</text>
<text x="144.4" y="200.7">C3</text>
<text x="59.5" y="204.1">3.3k R4</text>
<text x="77.6" y="209.1">470uF</text>
<text x="77.6" y="205">C1.1</text>
<text x="92.6" y="207.1">C1.4</text>
<text x="144.4" y="204.8">100uF</text>
<text x="177.2" y="209.5">DC3</text>
<text x="185.9" y="209.5">DC-1206</text>
<text x="30.5" y="216">DC1</text>
<text x="39.1" y="216">DC2</text>
<text x="61.9" y="210.6">330 R2</text>
<text x="77.6" y="213.6">C1.2</text>
<text x="86.2" y="215.5">220uF</text>
<text x="86.2" y="211.5">C1.3</text>
<text x="92.6" y="211.2">10uF</text>
<text x="177.2" y="213.8">0.1uF</text>
<text x="185.9" y="213.8">0.1uF</text>
<text x="30.5" y="220.3">0.1uF</text>
<text x="39.1" y="220.3">0.1uF</text>
<text x="60.4" y="221.4">1k</text>
<text x="64.5" y="221.4">R5</text>
<text x="77.6" y="217.7">220uF</text>
<text x="161.9" y="217">DIGIPOT</text>
<text x="110.9" y="228">GND</text>
<text x="161.9" y="232.2">MCP4162-104E_SN</text>
</g>
<g font-size="1.8" fill="#808080">
<text x="21.9" y="52">1</text>
<text x="26.9" y="52.9">B_2</text>
<text x="66.5" y="53">VCC</text>
<text x="74.3" y="52">16</text>
<text x="21.9" y="54.1">2</text>
<text x="21.9" y="56.3">3</text>
<text x="21.9" y="58.5">4</text>
<text x="26.9" y="55.1">C_2</text>
<text x="26.9" y="57.2">~LT</text>
<text x="26.9" y="59.4">~BI~/~RBO</text>
<text x="69" y="57.3">G</text>
<text x="69.1" y="59.4">A</text>
<text x="69.3" y="55.1">F</text>
<text x="74.3" y="58.5">13</text>
<text x="74.3" y="56.3">14</text>
<text x="74.3" y="54.1">15</text>
<text x="108.2" y="54.1">1</text>
<text x="108.2" y="56.3">2</text>
<text x="108.2" y="58.5">3</text>
<text x="124" y="58.5">4</text>
<text x="124" y="56.3">5</text>
<text x="124" y="54.1">6</text>
<text x="21.9" y="60.6">5</text>
<text x="21.9" y="62.8">6</text>
<text x="21.9" y="64.9">7</text>
<text x="26.9" y="61.6">~RBI</text>
<text x="26.9" y="63.7">D_2</text>
<text x="26.9" y="65.9">A_2</text>
<text x="69" y="65.9">D</text>
<text x="69" y="63.8">C</text>
<text x="69.1" y="61.6">B</text>
<text x="74.3" y="64.9">10</text>
<text x="74.3" y="62.8">11</text>
<text x="74.3" y="60.6">12</text>
<text x="108.2" y="60.6">4</text>
<text x="108.2" y="62.8">5</text>
<text x="108.2" y="64.9">6</text>
<text x="124" y="64.9">1</text>
<text x="124" y="62.8">2</text>
<text x="124" y="60.6">3</text>
<text x="162.1" y="64.9">1</text>
<text x="167.1" y="65.9">COM_1</text>
<text x="175.7" y="65.9">NO_1</text>
<text x="184.4" y="64.9">3</text>
<text x="21.9" y="67.1">8</text>
<text x="26.9" y="68">GND</text>
<text x="69.1" y="68.1">E</text>
<text x="74.3" y="67.1">9</text>
<text x="162.1" y="67.1">2</text>
<text x="167.1" y="68">COM_2</text>
<text x="175.7" y="68.1">NO_2</text>
<text x="184.4" y="67.1">4</text>
<text x="76.5" y="112.4">6</text>
<text x="100.2" y="108.1">1</text>
<text x="100.2" y="110.2">2</text>
<text x="100.2" y="112.4">3</text>
<text x="126.2" y="112.4">6</text>
<text x="126.2" y="110.2">7</text>
<text x="126.2" y="108.1">8</text>
<text x="33.8" y="118.9">12</text>
<text x="33.8" y="116.7">13</text>
<text x="50.6" y="116.7">1</text>
<text x="50.6" y="118.9">2</text>
<text x="76.5" y="118.9">3</text>
<text x="76.5" y="116.7">4</text>
<text x="76.5" y="114.6">5</text>
<text x="100.2" y="114.6">4</text>
<text x="100.2" y="116.7">5</text>
<text x="100.2" y="118.9">6</text>
<text x="126.2" y="118.9">3</text>
<text x="126.2" y="116.7">4</text>
<text x="126.2" y="114.6">5</text>
<text x="33.8" y="123.2">10</text>
<text x="34" y="121">11</text>
<text x="34.8" y="125.3">9</text>
<text x="50.6" y="121">3</text>
<text x="50.6" y="123.2">4</text>
<text x="50.6" y="125.3">5</text>
<text x="76.5" y="123.2">1</text>
<text x="76.5" y="121">2</text>
<text x="100.2" y="121">7</text>
<text x="100.2" y="123.2">8</text>
<text x="100.2" y="125.3">9</text>
<text x="126.2" y="123.2">1</text>
<text x="126.2" y="121">2</text>
<text x="34.8" y="131.8">6</text>
<text x="34.8" y="129.7">7</text>
<text x="34.8" y="127.5">8</text>
<text x="50.6" y="127.5">6</text>
<text x="50.6" y="129.7">7</text>
<text x="50.6" y="131.8">8</text>
<text x="100.2" y="127.5">10</text>
<text x="34.8" y="136.1">4</text>
<text x="34.8" y="134">5</text>
<text x="50.6" y="134">9</text>
<text x="50.6" y="136.1">10</text>
<text x="34.8" y="142.6">1</text>
<text x="34.8" y="140.5">2</text>
<text x="34.8" y="138.3">3</text>
<text x="50.6" y="138.3">11</text>
<text x="50.6" y="140.5">12</text>
<text x="50.6" y="142.6">13</text>
<text x="99.6" y="179.3">1</text>
<text x="121.8" y="179.3">8</text>
<text x="99.6" y="181.5">2</text>
<text x="99.6" y="183.6">3</text>
<text x="99.6" y="185.8">4</text>
<text x="104.6" y="180.3">SWC</text>
<text x="104.6" y="182.4">SWE</text>
<text x="104.6" y="184.6">TC</text>
<text x="114" y="184.6">VCC</text>
<text x="115.2" y="180.3">DC</text>
<text x="116.1" y="182.4">IS</text>
<text x="121.8" y="183.6">6</text>
<text x="121.8" y="181.5">7</text>
<text x="121.8" y="185.8">5</text>
<text x="104.6" y="186.7">GND</text>
<text x="115.5" y="186.7">FB</text>
<text x="33.3" y="196.6">10</text>
<text x="34.3" y="194.4">9</text>
<text x="37.7" y="195.4">DGND</text>
<text x="37.7" y="197.5">SHDN/CS</text>
<text x="47.3" y="197.5">CH6</text>
<text x="47.3" y="195.4">CH7</text>
<text x="53.3" y="196.6">7</text>
<text x="53.3" y="194.4">8</text>
<text x="33.3" y="200.9">12</text>
<text x="33.3" y="203">13</text>
<text x="33.4" y="198.7">11</text>
<text x="37.7" y="199.7">DIN</text>
<text x="37.7" y="201.8">DOUT</text>
<text x="47.3" y="201.8">CH4</text>
<text x="47.3" y="199.7">CH5</text>
<text x="53.3" y="203">4</text>
<text x="53.3" y="200.9">5</text>
<text x="53.3" y="198.7">6</text>
<text x="33.3" y="205.2">14</text>
<text x="33.3" y="207.3">15</text>
<text x="33.3" y="209.5">16</text>
<text x="37.7" y="204">CLK</text>
<text x="37.7" y="206.2">AGND</text>
<text x="37.7" y="208.3">VREF</text>
<text x="47.3" y="208.3">CH1</text>
<text x="47.3" y="206.2">CH2</text>
<text x="47.3" y="204">CH3</text>
<text x="53.3" y="209.5">1</text>
<text x="53.3" y="207.3">2</text>
<text x="53.3" y="205.2">3</text>
<text x="37.7" y="210.5">VDD</text>
<text x="47.3" y="210.5">CH0</text>
<text x="157.8" y="220.3">1</text>
<text x="162.8" y="221.3">CS</text>
<text x="167.9" y="221.3">VDD</text>
<text x="175.8" y="220.3">8</text>
<text x="157.8" y="222.5">2</text>
<text x="157.8" y="224.6">3</text>
<text x="157.8" y="226.8">4</text>
<text x="162.8" y="223.4">SCK</text>
<text x="162.8" y="225.6">SDI</text>
<text x="162.8" y="227.8">VSS</text>
<text x="167.8" y="227.8">P0W</text>
<text x="167.9" y="223.4">SDO</text>
<text x="168.3" y="225.6">P0B</text>
<text x="175.8" y="222.5">7</text>
<text x="175.8" y="224.6">6</text>
<text x="175.8" y="226.8">5</text>
</g>
<g font-size="1.7" fill="#808080">
<text x="11.9" y="52.9">DCD-B</text>
<text x="80" y="52.9">VIN</text>
<text x="9.4" y="59.4">DCD-RBO</text>
<text x="11.2" y="57.2">DCD-LT</text>
<text x="11.8" y="55.1">DCD-C</text>
<text x="80" y="55">LED-F</text>
<text x="80" y="57.2">LED-G</text>
<text x="80" y="59.4">LED-A</text>
<text x="97.4" y="59.4">LED-DP</text>
<text x="98.5" y="57.2">LED-D</text>
<text x="98.6" y="55.1">LED-E</text>
<text x="129.6" y="59.4">LED-F</text>
<text x="129.6" y="55">LED-1</text>
<text x="129.6" y="57.2">LED-A</text>
<text x="159.2" y="59.4">VDDR</text>
<text x="183.6" y="59.4">INT0</text>
<text x="10.2" y="61.6">DCD-RBI</text>
<text x="11.8" y="63.7">DCD-D</text>
<text x="11.9" y="65.9">DCD-A</text>
<text x="80" y="61.5">LED-B</text>
<text x="80" y="65.8">LED-D</text>
<text x="80" y="63.7">LED-C</text>
<text x="98.4" y="63.7">LED-G</text>
<text x="98.5" y="61.6">LED-C</text>
<text x="129.6" y="65.8">LED-B</text>
<text x="129.6" y="61.5">LED-2</text>
<text x="129.6" y="63.7">LED-3</text>
<text x="12.3" y="68">DGND</text>
<text x="80" y="68">LED-E</text>
<text x="25.5" y="100.8" transform="rotate(-90 25.5 100.8)">DGND</text>
<text x="33.9" y="102.5">VIN</text>
<text x="51.9" y="102.5">VDDR</text>
<text x="82.1" y="113.3">DGND</text>
<text x="105.9" y="113.3">LED-2</text>
<text x="105.9" y="111.2">LED-1</text>
<text x="105.9" y="109">LED-DP</text>
<text x="131.8" y="113.3">DCD-B</text>
<text x="131.8" y="111.2">DCD-C</text>
<text x="131.8" y="109">DCD-LT</text>
<text x="151.2" y="111.2">GND</text>
<text x="151.2" y="109">VIN</text>
<text x="20" y="119.8">GND</text>
<text x="82.1" y="119.8">MISO</text>
<text x="82.1" y="117.6">SS</text>
<text x="82.1" y="115.5">VDDR</text>
<text x="105.9" y="119.8">DCD-D</text>
<text x="105.9" y="117.6">DCD-A</text>
<text x="105.9" y="115.5">LED-3</text>
<text x="131.8" y="117.6">INT0</text>
<text x="82.1" y="122">SCK</text>
<text x="82.1" y="124.1">MOSI</text>
<text x="105.9" y="124.1">DCD-RBO</text>
<text x="105.9" y="122">DCD-RBI</text>
<text x="131.8" y="122">SS1</text>
<text x="131.8" y="124.1">SS0</text>
<text x="17.4" y="126.3">GND</text>
<text x="12.3" y="141.4">VIN</text>
<text x="44.9" y="187.1" transform="rotate(-90 44.9 187.1)">VOUT</text>
<text x="25.2" y="195.3">DGND</text>
<text x="27" y="197.5">SS1</text>
<text x="26" y="201.8">MISO</text>
<text x="26" y="199.6">MOSI</text>
<text x="26.7" y="204">SCK</text>
<text x="177.1" y="204">GND</text>
<text x="21.1" y="210.4">VDDR</text>
<text x="150" y="221.2">SS0</text>
<text x="181.4" y="221.2">VDDR</text>
<text x="148.2" y="227.7">DGND</text>
<text x="148.9" y="225.5">MOSI</text>
<text x="149.7" y="223.4">SCK</text>
<text x="181.4" y="227.7">GND</text>
<text x="181.4" y="223.4">MISO</text>
<text x="181.4" y="225.5">DIGIPOT</text>
</g>
<g font-size="1.5" fill="#808080">
<text x="146.8" y="112.7" transform="rotate(-90 146.8 112.7)">1</text>
<text x="40.9" y="189.9">MCP3008</text>
<text x="150.1" y="189.3">1</text>
<text x="57.2" y="195.8">1</text>
<text x="42.7" y="213.6">ADC</text>
</g>
<g font-size=".5" fill="#808080">
<text x="85.5" y="183.1" transform="rotate(-90 85.5 183.1)">SpiceOrder 1</text>
<text x="85.5" y="187.4" transform="rotate(-90 85.5 187.4)">SpiceOrder 2</text>
</g>
</svg>
